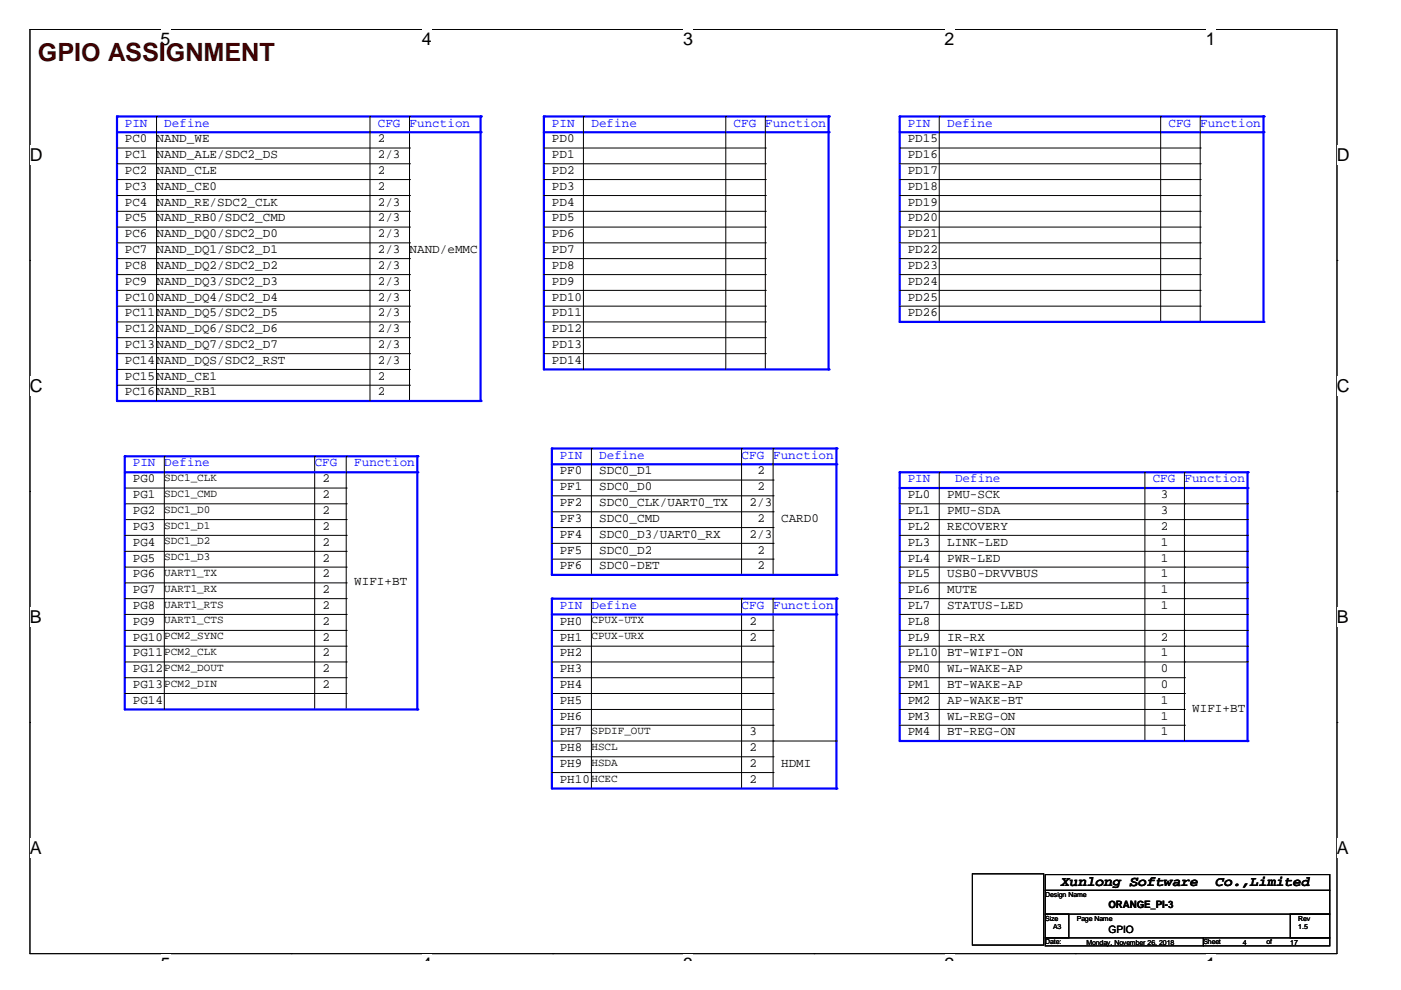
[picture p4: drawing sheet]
<svg xmlns="http://www.w3.org/2000/svg" width="297mm" height="210mm" viewBox="0 0 297 210" stroke-linecap="round" stroke-linejoin="round" font-family="sans-serif">
<path d="M6.3 6.2h277.2v196h-277.2z" fill="none" stroke="#000" stroke-width=".21"/>
<g fill="#fff">
<path d="M34 6.2h2.2v4.3h-2.2z"/>
<path d="M34 202.2h2.2v1.4h-2.2z"/>
</g>
<path d="M61.8 6.2h.1M61.8 202.2h.1" fill="none" stroke="#000" stroke-width=".21"/>
<g fill="#fff">
<path d="M89.5 6.2h2.1v4.3h-2.1z"/>
<path d="M89.5 202.2h2.1v1.4h-2.1z"/>
</g>
<path d="M117.2 6.2h.1M117.2 202.2h.1" fill="none" stroke="#000" stroke-width=".21"/>
<g fill="#fff">
<path d="M144.9 6.2h2.1v4.3h-2.1z"/>
<path d="M144.9 202.2h2.1v1.4h-2.1z"/>
</g>
<path d="M172.6 6.2h.1M172.6 202.2h.1" fill="none" stroke="#000" stroke-width=".21"/>
<g fill="#fff">
<path d="M200.3 6.2h2.1v4.3h-2.1z"/>
<path d="M200.3 202.2h2.1v1.4h-2.1z"/>
</g>
<path d="M228 6.2h.1M228 202.2h.1" fill="none" stroke="#000" stroke-width=".21"/>
<g fill="#fff">
<path d="M255.7 6.2h2.1v4.3h-2.1z"/>
<path d="M255.7 202.2h2.1v1.4h-2.1z"/>
<path d="M6.3 30.7h2.8v4.2h-2.8z"/>
<path d="M283.5 30.7h2.7v4.2h-2.7z"/>
<path d="M6.3 79.7h2.8v4.2h-2.8z"/>
<path d="M283.5 79.7h2.7v4.2h-2.7z"/>
</g>
<path d="M6.3 55.2h.1M283.5 55.2h.1" fill="none" stroke="#000" stroke-width=".21"/>
<g fill="#fff">
<path d="M6.3 128.7h2.6v4.2h-2.6z"/>
<path d="M283.5 128.7h2.5v4.2h-2.5z"/>
</g>
<path d="M6.3 104.2h.1M283.5 104.2h.1" fill="none" stroke="#000" stroke-width=".21"/>
<g fill="#fff">
<path d="M6.3 177.6h2.6v4.3h-2.6z"/>
<path d="M283.5 177.6h2.5v4.3h-2.5z"/>
</g>
<path d="M6.3 153.2h.1M283.5 153.2h.1" fill="none" stroke="#000" stroke-width=".21"/>
<path d="M117 98.4h60.3" fill="none" stroke="#00f" stroke-width=".47"/>
<circle cx="177.3" cy="98.4" r=".23" fill="#00f"/>
<path d="M117 95.1v26.8" fill="none" stroke="#00f" stroke-width=".47"/>
<circle cx="117" cy="95.1" r=".23" fill="#00f"/>
<path d="M117 95.1h60.3" fill="none" stroke="#00f" stroke-width=".47"/>
<circle cx="177.3" cy="95.1" r=".23" fill="#00f"/>
<path d="M177.3 95.1v26.8" fill="none" stroke="#00f" stroke-width=".47"/>
<circle cx="177.3" cy="95.1" r=".23" fill="#00f"/>
<path d="M125.4 95.1h.1M125.4 95.1v26.8M157.2 95.1h.1M157.2 95.1v26.8M163.9 95.1h.1M163.9 95.1v26.8M117 101.8h46.9M163.9 101.8h.1" fill="none" stroke="#000" stroke-width=".21"/>
<path d="M26.5 96.7h62" fill="none" stroke="#00f" stroke-width=".47"/>
<circle cx="88.5" cy="96.7" r=".23" fill="#00f"/>
<path d="M26.5 103.5h46.9M73.4 103.5h.1" fill="none" stroke="#000" stroke-width=".21"/>
<path d="M115.3 24.7v53.6" fill="none" stroke="#00f" stroke-width=".47"/>
<circle cx="115.3" cy="24.7" r=".23" fill="#00f"/>
<path d="M115.3 24.7h60.4" fill="none" stroke="#00f" stroke-width=".47"/>
<circle cx="175.7" cy="24.7" r=".23" fill="#00f"/>
<path d="M115.3 28h60.4" fill="none" stroke="#00f" stroke-width=".47"/>
<circle cx="175.7" cy="28" r=".23" fill="#00f"/>
<path d="M115.3 75h47M115.3 71.6h47M162.3 75h.1M162.3 71.6h.1" fill="none" stroke="#000" stroke-width=".21"/>
<path d="M24.8 24.7v60.3" fill="none" stroke="#00f" stroke-width=".47"/>
<circle cx="24.8" cy="24.7" r=".23" fill="#00f"/>
<path d="M24.8 24.7h77.1" fill="none" stroke="#00f" stroke-width=".47"/>
<circle cx="101.9" cy="24.7" r=".23" fill="#00f"/>
<path d="M101.9 24.7v60.3" fill="none" stroke="#00f" stroke-width=".47"/>
<circle cx="101.9" cy="24.7" r=".23" fill="#00f"/>
<g fill="none" stroke="#000" stroke-width=".21">
<path d="M24.8 38.1h62M24.8 34.7h62M24.8 31.4h62M86.8 38.1h.1M86.8 34.7h.1M86.8 31.4h.1M86.8 24.7h.1M86.8 24.7v60.3M24.8 58.2h62M24.8 54.8h62M24.8 51.5h62M24.8 48.1h62"/>
<path d="M24.8 44.8h62M86.8 58.2h.1M86.8 54.8h.1M86.8 51.5h.1M86.8 48.1h.1M86.8 44.8h.1"/>
</g>
<path d="M24.8 85h77.1" fill="none" stroke="#00f" stroke-width=".47"/>
<circle cx="101.9" cy="85" r=".23" fill="#00f"/>
<path d="M24.8 28h77.1" fill="none" stroke="#00f" stroke-width=".47"/>
<circle cx="101.9" cy="28" r=".23" fill="#00f"/>
<g fill="none" stroke="#000" stroke-width=".21">
<path d="M33.2 24.7h.1M33.2 24.7v60.3M24.8 61.6h62M24.8 75h62M24.8 71.6h62M24.8 68.3h62M24.8 64.9h62M24.8 78.3h62M86.8 61.6h.1M86.8 75h.1M86.8 71.6h.1M86.8 68.3h.1"/>
<path d="M86.8 64.9h.1M86.8 78.3h.1M24.8 81.7h62M86.8 81.7h.1"/>
</g>
<path d="M175.7 24.7v53.6" fill="none" stroke="#00f" stroke-width=".47"/>
<circle cx="175.7" cy="24.7" r=".23" fill="#00f"/>
<g fill="none" stroke="#000" stroke-width=".21">
<path d="M115.3 38.1h47M115.3 34.7h47M115.3 31.4h47M162.3 38.1h.1M162.3 34.7h.1M162.3 31.4h.1M162.3 24.7h.1M162.3 24.7v53.6M115.3 51.5h47M115.3 48.1h47M115.3 44.8h47M115.3 41.5h47"/>
<path d="M115.3 58.2h47M115.3 54.8h47M162.3 51.5h.1M162.3 48.1h.1M162.3 44.8h.1M162.3 41.5h.1M162.3 58.2h.1M162.3 54.8h.1M115.3 64.9h47M115.3 61.6h47M162.3 64.9h.1M162.3 61.6h.1"/>
</g>
<path d="M115.3 78.3h60.4" fill="none" stroke="#00f" stroke-width=".47"/>
<circle cx="175.7" cy="78.3" r=".23" fill="#00f"/>
<path d="M123.7 24.7h.1M123.7 24.7v53.6M153.9 24.7h.1M153.9 24.7v53.6M115.3 68.3h47M162.3 68.3h.1" fill="none" stroke="#000" stroke-width=".21"/>
<path d="M190.8 28h77.1" fill="none" stroke="#00f" stroke-width=".47"/>
<circle cx="267.9" cy="28" r=".23" fill="#00f"/>
<path d="M190.8 24.7v43.6" fill="none" stroke="#00f" stroke-width=".47"/>
<circle cx="190.8" cy="24.7" r=".23" fill="#00f"/>
<path d="M190.8 24.7h77.1" fill="none" stroke="#00f" stroke-width=".47"/>
<circle cx="267.9" cy="24.7" r=".23" fill="#00f"/>
<path d="M199.1 24.7h.1M199.1 24.7v43.6M246.1 24.7h.1M246.1 24.7v43.6M254.5 24.7h.1M254.5 24.7v43.6" fill="none" stroke="#000" stroke-width=".21"/>
<path d="M267.9 24.7v43.6" fill="none" stroke="#00f" stroke-width=".47"/>
<circle cx="267.9" cy="24.7" r=".23" fill="#00f"/>
<g fill="none" stroke="#000" stroke-width=".21">
<path d="M190.8 38.1h63.7M190.8 34.7h63.7M190.8 31.4h63.7M254.5 38.1h.1M254.5 34.7h.1M254.5 31.4h.1M190.8 51.5h63.7M190.8 48.1h63.7M190.8 44.8h63.7M190.8 41.5h63.7M190.8 58.2h63.7M190.8 54.8h63.7"/>
<path d="M254.5 51.5h.1M254.5 48.1h.1M254.5 44.8h.1M254.5 41.5h.1M254.5 58.2h.1M254.5 54.8h.1M190.8 64.9h63.7M190.8 61.6h63.7M254.5 64.9h.1M254.5 61.6h.1"/>
</g>
<path d="M190.8 68.3h77.1" fill="none" stroke="#00f" stroke-width=".47"/>
<circle cx="267.9" cy="68.3" r=".23" fill="#00f"/>
<path d="M117 121.9h60.3" fill="none" stroke="#00f" stroke-width=".47"/>
<circle cx="177.3" cy="121.9" r=".23" fill="#00f"/>
<path d="M66.7 96.7h.1M66.7 96.7v53.7M117 115.2h46.9M117 111.9h46.9M117 108.5h46.9M117 105.1h46.9M117 118.5h46.9M163.9 115.2h.1M163.9 111.9h.1M163.9 108.5h.1M163.9 105.1h.1M163.9 118.5h.1" fill="none" stroke="#000" stroke-width=".21"/>
<path d="M26.5 100.1h62" fill="none" stroke="#00f" stroke-width=".47"/>
<circle cx="88.5" cy="100.1" r=".23" fill="#00f"/>
<path d="M73.4 96.7h.1M73.4 96.7v53.7M26.5 110.2h46.9M26.5 106.8h46.9M73.4 110.2h.1M73.4 106.8h.1" fill="none" stroke="#000" stroke-width=".21"/>
<path d="M88.5 96.7v53.7" fill="none" stroke="#00f" stroke-width=".47"/>
<circle cx="88.5" cy="96.7" r=".23" fill="#00f"/>
<path d="M26.5 96.7v53.7" fill="none" stroke="#00f" stroke-width=".47"/>
<circle cx="26.5" cy="96.7" r=".23" fill="#00f"/>
<g fill="none" stroke="#000" stroke-width=".21">
<path d="M26.5 116.9h46.9M26.5 113.5h46.9M73.4 116.9h.1M73.4 113.5h.1M26.5 123.6h46.9M26.5 120.2h46.9M26.5 137h46.9M26.5 133.7h46.9M26.5 130.3h46.9M26.5 126.9h46.9M73.4 123.6h.1M73.4 120.2h.1"/>
<path d="M73.4 137h.1M73.4 133.7h.1M73.4 130.3h.1M73.4 126.9h.1"/>
</g>
<path d="M26.5 150.4h62" fill="none" stroke="#00f" stroke-width=".47"/>
<circle cx="88.5" cy="150.4" r=".23" fill="#00f"/>
<g fill="none" stroke="#000" stroke-width=".21">
<path d="M34.8 96.7h.1M34.8 96.7v53.7M117 137h46.9M117 133.7h46.9M163.9 137h.1M163.9 133.7h.1M26.5 147h46.9M26.5 143.7h46.9M26.5 140.3h46.9M73.4 147h.1M73.4 143.7h.1M73.4 140.3h.1"/>
<path d="M117 147h46.9M117 143.7h46.9M117 150.4h46.9M163.9 150.4h.1M163.9 147h.1M163.9 143.7h.1"/>
</g>
<path d="M117 126.9h60.3" fill="none" stroke="#00f" stroke-width=".47"/>
<circle cx="177.3" cy="126.9" r=".23" fill="#00f"/>
<path d="M125.4 126.9h.1M125.4 126.9v40.3" fill="none" stroke="#000" stroke-width=".21"/>
<path d="M177.3 126.9v40.3" fill="none" stroke="#00f" stroke-width=".47"/>
<circle cx="177.3" cy="126.9" r=".23" fill="#00f"/>
<path d="M117 126.9v40.3" fill="none" stroke="#00f" stroke-width=".47"/>
<circle cx="117" cy="126.9" r=".23" fill="#00f"/>
<path d="M157.2 126.9h.1M157.2 126.9v40.3M163.9 126.9h.1M163.9 126.9v40.3" fill="none" stroke="#000" stroke-width=".21"/>
<path d="M117 130.3h60.3" fill="none" stroke="#00f" stroke-width=".47"/>
<circle cx="177.3" cy="130.3" r=".23" fill="#00f"/>
<path d="M117 157.1h46.9M117 140.3h46.9M117 153.8h46.9M163.9 157.1h.1M163.9 140.3h.1M163.9 153.8h.1" fill="none" stroke="#000" stroke-width=".21"/>
<path d="M117 167.2h60.3" fill="none" stroke="#00f" stroke-width=".47"/>
<circle cx="177.3" cy="167.2" r=".23" fill="#00f"/>
<path d="M117 163.8h46.9M117 160.5h46.9M163.9 163.8h.1M163.9 160.5h.1" fill="none" stroke="#000" stroke-width=".21"/>
<path d="M190.8 100.1h73.7" fill="none" stroke="#00f" stroke-width=".47"/>
<circle cx="264.5" cy="100.1" r=".23" fill="#00f"/>
<path d="M190.8 103.5h73.7" fill="none" stroke="#00f" stroke-width=".47"/>
<circle cx="264.5" cy="103.5" r=".23" fill="#00f"/>
<path d="M190.8 100.1v57" fill="none" stroke="#00f" stroke-width=".47"/>
<circle cx="190.8" cy="100.1" r=".23" fill="#00f"/>
<path d="M264.5 100.1v57" fill="none" stroke="#00f" stroke-width=".47"/>
<circle cx="264.5" cy="100.1" r=".23" fill="#00f"/>
<g fill="none" stroke="#000" stroke-width=".21">
<path d="M78.4 24.7h.1M78.4 24.7v60.3M24.8 41.5h62M86.8 41.5h.1M190.8 110.2h73.7M190.8 116.9h73.7M190.8 113.5h73.7M190.8 106.8h73.7M199.1 100.1h.1M199.1 100.1v57M242.7 100.1h.1M242.7 100.1v57"/>
<path d="M251.1 110.2h.1M251.1 116.9h.1M251.1 113.5h.1M251.1 106.8h.1M264.5 116.9h.1M264.5 113.5h.1M264.5 110.2h.1M264.5 106.8h.1M190.8 120.2h73.7M190.8 133.7h73.7M190.8 130.3h73.7M190.8 126.9h73.7"/>
<path d="M190.8 123.6h73.7M190.8 137h73.7M251.1 120.2h.1M251.1 133.7h.1M251.1 130.3h.1M251.1 126.9h.1M251.1 123.6h.1M251.1 137h.1M264.5 130.3h.1M264.5 126.9h.1M264.5 123.6h.1M264.5 120.2h.1"/>
<path d="M264.5 137h.1M264.5 133.7h.1M163.9 157.1h13.4M177.3 157.1h.1M190.8 147h60.3M190.8 143.7h60.3M190.8 140.3h73.7M190.8 150.4h60.3M190.8 153.8h60.3M251.1 147h.1M251.1 143.7h.1M251.1 140.3h.1"/>
<path d="M251.1 150.4h.1M251.1 153.8h.1M264.5 140.3h.1"/>
</g>
<path d="M190.8 157.1h73.7" fill="none" stroke="#00f" stroke-width=".47"/>
<circle cx="264.5" cy="157.1" r=".23" fill="#00f"/>
<path d="M251.1 100.1h.1M251.1 100.1v57M206.2 185.3h15.1v15.1h-15.1zM221.6 185.4h60.3v3.4h-60.3zM221.6 188.8h60.3v5h-60.3zM221.6 193.8h5v5.1h-5zM221.6 198.9h33.5v1.6h-33.5zM255.1 198.9h26.8v1.6h-26.8zM273.6 193.8h8.3v5.1h-8.3z" fill="none" stroke="#000" stroke-width=".21"/>
<text font-size="5.3" fill="#400000" x="8" y="12.8">GPIO ASSIGNMENT</text>
<g font-size="3.8">
<text x="34" y="9.6">5</text>
<text x="89.5" y="9.6">4</text>
<text x="144.9" y="9.6">3</text>
<text x="200.3" y="9.6">2</text>
<text x="255.7" y="9.6">1</text>
<text x="6.3" y="34.1">D</text>
<text x="283.5" y="34.1">D</text>
<text x="6.3" y="83.1">C</text>
<text x="283.5" y="83.1">C</text>
<text x="6.3" y="132.1">B</text>
<text x="283.5" y="132.1">B</text>
<text x="6.3" y="181">A</text>
<text x="283.5" y="181">A</text>
<text x="34" y="205.6">5</text>
<text x="89.5" y="205.6">4</text>
<text x="144.9" y="205.6">3</text>
<text x="200.3" y="205.6">2</text>
<text x="255.7" y="205.6">1</text>
</g>
<g font-size="3">
<text x="225" y="187.8">Xunlong Software</text>
<text x="257.7" y="187.8">Co.,Limited</text>
</g>
<g font-size="2.7" fill="#00f">
<text x="26.5" y="26.9">PIN</text>
<text x="34.8" y="26.9">Define</text>
<text x="80.1" y="26.9">CFG</text>
<text x="86.8" y="26.9">Function</text>
<text x="117" y="26.9">PIN</text>
<text x="125.4" y="26.9">Define</text>
<text x="155.5" y="26.9">CFG</text>
<text x="162.3" y="26.9">Function</text>
<text x="192.4" y="26.9">PIN</text>
<text x="200.8" y="26.9">Define</text>
<text x="247.7" y="26.9">CFG</text>
<text x="254.5" y="26.9">Function</text>
<text x="28.2" y="98.9">PIN</text>
<text x="34.8" y="98.9">Define</text>
<text x="66.7" y="98.9">CFG</text>
<text x="75.1" y="98.9">Function</text>
<text x="118.7" y="97.3">PIN</text>
<text x="127" y="97.3">Define</text>
<text x="157.2" y="97.3">CFG</text>
<text x="163.9" y="97.3">Function</text>
<text x="192.4" y="102.3">PIN</text>
<text x="202.5" y="102.3">Define</text>
<text x="244.4" y="102.3">CFG</text>
<text x="251.1" y="102.3">Function</text>
<text x="118.7" y="129.1">PIN</text>
<text x="125.4" y="129.1">Define</text>
<text x="157.2" y="129.1">CFG</text>
<text x="163.9" y="129.1">Function</text>
</g>
<g font-size="2.7">
<text x="26.5" y="33.5">PC1</text>
<text x="26.5" y="30.2">PC0</text>
<text x="33.2" y="33.5">NAND_ALE/SDC2_DS</text>
<text x="33.2" y="30.2">NAND_WE</text>
<text x="80.1" y="33.5">2/3</text>
<text x="80.1" y="30.2">2</text>
<text x="117" y="33.5">PD1</text>
<text x="117" y="30.2">PD0</text>
<text x="192.4" y="33.5">PD16</text>
<text x="192.4" y="30.2">PD15</text>
<text x="26.5" y="40.2">PC3</text>
<text x="26.5" y="36.9">PC2</text>
<text x="33.2" y="36.9">NAND_CLE</text>
<text x="33.2" y="40.2">NAND_CE0</text>
<text x="80.1" y="40.2">2</text>
<text x="80.1" y="36.9">2</text>
<text x="117" y="40.2">PD3</text>
<text x="117" y="36.9">PD2</text>
<text x="192.4" y="40.2">PD18</text>
<text x="192.4" y="36.9">PD17</text>
<text x="26.5" y="47">PC5</text>
<text x="26.5" y="43.6">PC4</text>
<text x="33.2" y="47">NAND_RB0/SDC2_CMD</text>
<text x="33.2" y="43.6">NAND_RE/SDC2_CLK</text>
<text x="80.1" y="47">2/3</text>
<text x="80.1" y="43.6">2/3</text>
<text x="117" y="47">PD5</text>
<text x="117" y="43.6">PD4</text>
<text x="192.4" y="47">PD20</text>
<text x="192.4" y="43.6">PD19</text>
<text x="26.5" y="53.7">PC7</text>
<text x="26.5" y="50.3">PC6</text>
<text x="33.2" y="53.7">NAND_DQ1/SDC2_D1</text>
<text x="33.2" y="50.3">NAND_DQ0/SDC2_D0</text>
<text x="80.1" y="53.7">2/3</text>
<text x="80.1" y="50.3">2/3</text>
<text x="86.8" y="53.7">NAND/eMMC</text>
<text x="117" y="53.7">PD7</text>
<text x="117" y="50.3">PD6</text>
<text x="192.4" y="53.7">PD22</text>
<text x="192.4" y="50.3">PD21</text>
<text x="26.5" y="57">PC8</text>
<text x="33.2" y="57">NAND_DQ2/SDC2_D2</text>
<text x="80.1" y="57">2/3</text>
<text x="117" y="57">PD8</text>
<text x="192.4" y="57">PD23</text>
<text x="26.5" y="63.7">PC10</text>
<text x="26.5" y="60.4">PC9</text>
<text x="33.2" y="63.7">NAND_DQ4/SDC2_D4</text>
<text x="33.2" y="60.4">NAND_DQ3/SDC2_D3</text>
<text x="80.1" y="63.7">2/3</text>
<text x="80.1" y="60.4">2/3</text>
<text x="117" y="63.7">PD10</text>
<text x="117" y="60.4">PD9</text>
<text x="192.4" y="63.7">PD25</text>
<text x="192.4" y="60.4">PD24</text>
<text x="26.5" y="70.4">PC12</text>
<text x="26.5" y="67.1">PC11</text>
<text x="33.2" y="70.4">NAND_DQ6/SDC2_D6</text>
<text x="33.2" y="67.1">NAND_DQ5/SDC2_D5</text>
<text x="80.1" y="70.4">2/3</text>
<text x="80.1" y="67.1">2/3</text>
<text x="117" y="70.4">PD12</text>
<text x="117" y="67.1">PD11</text>
<text x="192.4" y="67.1">PD26</text>
<text x="26.5" y="73.8">PC13</text>
<text x="26.5" y="77.1">PC14</text>
<text x="33.2" y="73.8">NAND_DQ7/SDC2_D7</text>
<text x="33.2" y="77.1">NAND_DQS/SDC2_RST</text>
<text x="80.1" y="77.1">2/3</text>
<text x="80.1" y="73.8">2/3</text>
<text x="117" y="73.8">PD13</text>
<text x="117" y="77.1">PD14</text>
<text x="26.5" y="83.8">PC16</text>
<text x="26.5" y="80.5">PC15</text>
<text x="33.2" y="80.5">NAND_CE1</text>
<text x="33.2" y="83.8">NAND_RB1</text>
<text x="80.1" y="80.5">2</text>
<text x="80.1" y="83.8">2</text>
<text x="118.7" y="100.6">PF0</text>
<text x="127" y="100.6">SDC0_D1</text>
<text x="160.6" y="100.6">2</text>
<text x="28.2" y="102.3">PG0</text>
<text x="28.2" y="105.6">PG1</text>
<text x="68.4" y="105.6">2</text>
<text x="68.4" y="102.3">2</text>
<text x="118.7" y="103.9">PF1</text>
<text x="118.7" y="107.3">PF2</text>
<text x="127" y="107.3">SDC0_CLK/UART0_TX</text>
<text x="127" y="103.9">SDC0_D0</text>
<text x="158.9" y="107.3">2/3</text>
<text x="160.6" y="103.9">2</text>
<text x="192.4" y="105.6">PL0</text>
<text x="200.8" y="105.6">PMU-SCK</text>
<text x="246.1" y="105.6">3</text>
<text x="28.2" y="112.3">PG3</text>
<text x="28.2" y="109">PG2</text>
<text x="68.4" y="109">2</text>
<text x="68.4" y="112.3">2</text>
<text x="118.7" y="110.7">PF3</text>
<text x="127" y="110.7">SDC0_CMD</text>
<text x="160.6" y="110.7">2</text>
<text x="165.6" y="110.7">CARD0</text>
<text x="192.4" y="112.3">PL2</text>
<text x="192.4" y="109">PL1</text>
<text x="200.8" y="112.3">RECOVERY</text>
<text x="200.8" y="109">PMU-SDA</text>
<text x="246.1" y="112.3">2</text>
<text x="246.1" y="109">3</text>
<text x="28.2" y="119.1">PG5</text>
<text x="28.2" y="115.7">PG4</text>
<text x="68.4" y="119.1">2</text>
<text x="68.4" y="115.7">2</text>
<text x="118.7" y="117.4">PF5</text>
<text x="118.7" y="114">PF4</text>
<text x="127" y="117.4">SDC0_D2</text>
<text x="127" y="114">SDC0_D3/UART0_RX</text>
<text x="158.9" y="114">2/3</text>
<text x="160.6" y="117.4">2</text>
<text x="192.4" y="119.1">PL4</text>
<text x="192.4" y="115.7">PL3</text>
<text x="200.8" y="119.1">PWR-LED</text>
<text x="200.8" y="115.7">LINK-LED</text>
<text x="246.1" y="119.1">1</text>
<text x="246.1" y="115.7">1</text>
<text x="28.2" y="125.7">PG7</text>
<text x="28.2" y="122.4">PG6</text>
<text x="68.4" y="122.4">2</text>
<text x="68.4" y="125.7">2</text>
<text x="75.1" y="124.1">WIFI+BT</text>
<text x="118.7" y="120.7">PF6</text>
<text x="127" y="120.7">SDC0-DET</text>
<text x="160.6" y="120.7">2</text>
<text x="192.4" y="125.7">PL6</text>
<text x="192.4" y="122.4">PL5</text>
<text x="200.8" y="125.7">MUTE</text>
<text x="200.8" y="122.4">USB0-DRVVBUS</text>
<text x="246.1" y="125.7">1</text>
<text x="246.1" y="122.4">1</text>
<text x="28.2" y="129.1">PG8</text>
<text x="68.4" y="129.1">2</text>
<text x="192.4" y="129.1">PL7</text>
<text x="200.8" y="129.1">STATUS-LED</text>
<text x="246.1" y="129.1">1</text>
<text x="28.2" y="132.4">PG9</text>
<text x="28.2" y="135.8">PG10</text>
<text x="68.4" y="135.8">2</text>
<text x="68.4" y="132.4">2</text>
<text x="118.7" y="135.8">PH1</text>
<text x="118.7" y="132.4">PH0</text>
<text x="158.9" y="132.4">2</text>
<text x="158.9" y="135.8">2</text>
<text x="192.4" y="132.4">PL8</text>
<text x="192.4" y="135.8">PL9</text>
<text x="200.8" y="135.8">IR-RX</text>
<text x="246.1" y="135.8">2</text>
<text x="28.2" y="142.5">PG12</text>
<text x="28.2" y="139.2">PG11</text>
<text x="68.4" y="139.2">2</text>
<text x="68.4" y="142.5">2</text>
<text x="118.7" y="142.5">PH3</text>
<text x="118.7" y="139.2">PH2</text>
<text x="192.4" y="142.5">PM0</text>
<text x="192.4" y="139.2">PL10</text>
<text x="200.8" y="142.5">WL-WAKE-AP</text>
<text x="200.8" y="139.2">BT-WIFI-ON</text>
<text x="246.1" y="142.5">0</text>
<text x="246.1" y="139.2">1</text>
<text x="28.2" y="149.2">PG14</text>
<text x="28.2" y="145.9">PG13</text>
<text x="68.4" y="145.9">2</text>
<text x="118.7" y="145.9">PH4</text>
<text x="118.7" y="149.2">PH5</text>
<text x="192.4" y="149.2">PM2</text>
<text x="192.4" y="145.9">PM1</text>
<text x="200.8" y="149.2">AP-WAKE-BT</text>
<text x="200.8" y="145.9">BT-WAKE-AP</text>
<text x="246.1" y="149.2">1</text>
<text x="246.1" y="145.9">0</text>
<text x="118.7" y="155.9">PH7</text>
<text x="118.7" y="152.6">PH6</text>
<text x="158.9" y="155.9">3</text>
<text x="192.4" y="152.6">PM3</text>
<text x="192.4" y="155.9">PM4</text>
<text x="200.8" y="152.6">WL-REG-ON</text>
<text x="200.8" y="155.9">BT-REG-ON</text>
<text x="246.1" y="155.9">1</text>
<text x="246.1" y="152.6">1</text>
<text x="252.8" y="150.9">WIFI+BT</text>
<text x="118.7" y="159.3">PH8</text>
<text x="158.9" y="159.3">2</text>
<text x="118.7" y="166">PH10</text>
<text x="118.7" y="162.6">PH9</text>
<text x="158.9" y="166">2</text>
<text x="158.9" y="162.6">2</text>
<text x="165.6" y="162.6">HDMI</text>
</g>
<g font-size="2.3">
<text x="34.8" y="105.4">SDC1_CMD</text>
<text x="34.8" y="102">SDC1_CLK</text>
<text x="34.8" y="112.1">SDC1_D1</text>
<text x="34.8" y="108.7">SDC1_D0</text>
<text x="34.8" y="118.8">SDC1_D3</text>
<text x="34.8" y="115.4">SDC1_D2</text>
<text x="34.8" y="125.5">UART1_RX</text>
<text x="34.8" y="122.1">UART1_TX</text>
<text x="34.8" y="128.8">UART1_RTS</text>
<text x="34.8" y="135.6">PCM2_SYNC</text>
<text x="34.8" y="132.2">UART1_CTS</text>
<text x="125.4" y="132.2">CPUX-UTX</text>
<text x="125.4" y="135.6">CPUX-URX</text>
<text x="34.8" y="142.3">PCM2_DOUT</text>
<text x="34.8" y="138.9">PCM2_CLK</text>
<text x="34.8" y="145.6">PCM2_DIN</text>
<text x="125.4" y="155.7">SPDIF_OUT</text>
<text x="125.4" y="159">HSCL</text>
<text x="125.4" y="165.7">HCEC</text>
<text x="125.4" y="162.4">HSDA</text>
</g>
<g font-size="2.2">
<text x="235" y="197.8">GPIO</text>
<text x="235" y="192.5">ORANGE_PI-3</text>
</g>
<g font-size="1.5">
<text x="221.6" y="190.1">Design Name</text>
<text x="221.6" y="195.2">Size</text>
<text x="223.3" y="196.9">A3</text>
<text x="228.3" y="195.2">Page Name</text>
<text x="275.3" y="195.2">Rev</text>
<text x="275.3" y="196.9">1.5</text>
<text x="221.6" y="200.2">Date:</text>
<text x="230.3" y="200.4">Monday, November 26, 2018</text>
<text x="255.1" y="200.2">Sheet</text>
<text x="263.5" y="200.4">4</text>
<text x="268.5" y="200.2">of</text>
<text x="273.6" y="200.4">17</text>
</g>
</svg>
